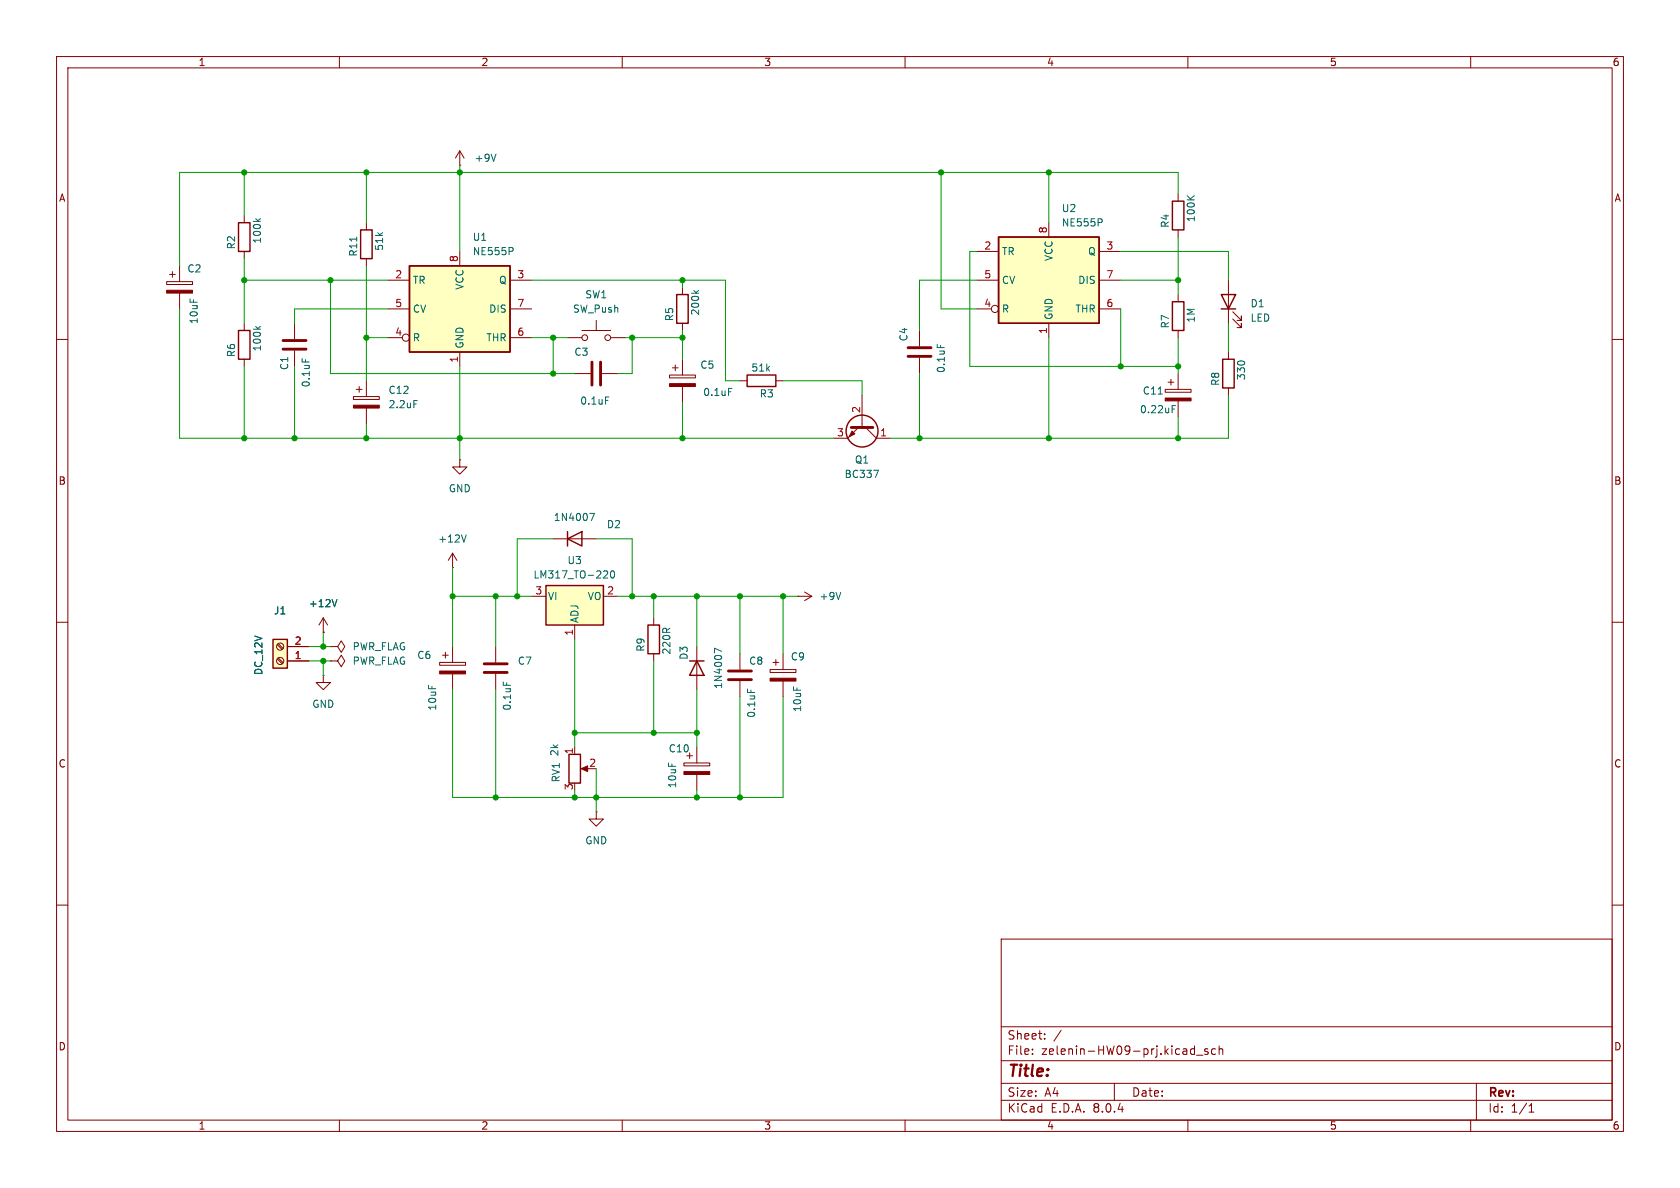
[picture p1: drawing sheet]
<svg xmlns="http://www.w3.org/2000/svg" width="297mm" height="210mm" viewBox="0 0 297 210" stroke-linecap="round" stroke-linejoin="round" font-family="sans-serif">
<g fill="none" stroke="#840000" stroke-width=".18">
<path d="M10 10h277v190h-277zM12 12h273v186h-273zM60 10v2M110 10v2M160 10v2M210 10v2M260 10v2M10 60h2M285 60h2M62.5 70.1h4.6v.5h-4.6zM63 68.8h1M63.5 68.3v1"/>
<path d="M64.8 67.3v2.8M64.8 72.1v2.8M118.4 66.3h4.5v.5h-4.5zM118.9 65h1M119.4 64.5v1M120.6 63.5v2.8M120.6 68.3v2.8M130.8 67.3h1.3M137.2 67.3h1.2M151.8 75.6l-1.9 1.9h-2.6M152.4 69.9v5.7M153 75.6l1.9 1.9h2.6"/>
<path d="M80 97.8l-.8 1.3M80 97.8v2.5M80 97.8l.8 1.3M81.3 81.3v1.3h1.2l-1.2 1.2-1.3-1.2h1.3M81.3 81.3h.1M10 110h2M57.1 111.8h.1M57.1 109.2l-.7 1.3M57.1 109.2v2.6M57.1 109.2l.8 1.3M58.4 116.8h1.3l.6-1 .7 1-.7 1.1-.6-1.1M58.4 116.8h.1"/>
<path d="M58.4 114.3h1.3l.6-1 .7 1-.7 1-.6-1M58.4 114.3h.1M77.7 117.1h4.6v.5h-4.6zM78.2 115.8h1M78.7 115.3v1M80 100.3h.1M80 114.3v2.8M80 119.1v2.8M141 105.4h.1M141 105.4h2.5M142.2 104.6l1.3 .8M143.5 105.4l-1.3 .8"/>
<path d="M285 110h2M10 160h2M285 160h2M177 166h108v32h-108zM60 198v2M110 198v2M160 198v2M177 194.5h108M177 191.5h108M177 187.5h108M177 181.5h108M182.5 186.3v.1"/>
<path d="M182.5 185.5v.1M184.7 183.6v.1M184.7 182.8v.1M187.6 182.1l-1.3 2M197 191.5v3M210 198v2M210.6 186.3h.6M210.6 185.5h.6M211.2 184.9v1.5M211.5 186.5h1.2M213.5 185.5l-.3-.1-.2 .2v.2l.5 .2v.3h-.5M214.9 185.5l-.4-.1-.3 .3v.4l.1 .2h.6"/>
<path d="M215.5 185.5l.2-.1 .4 .1 .1 .9M215.5 184.9v1.5M260 198v2M261 191.5v6.5M270.3 196.6h.9M270.3 195.5l.4-.4v1.5"/>
</g>
<path d="M150.5 75.6h3.8" fill="none" stroke="#840000" stroke-width=".51"/>
<g fill="#840000" stroke="#840000" stroke-width=".18">
<path d="M150.6 76.2l.5 .5-1 .5z"/>
<path d="M118.4 67.8h4.5v.5h-4.5z"/>
<path d="M62.5 71.6h4.6v.5h-4.6z"/>
<path d="M77.7 118.6h4.6v.5h-4.6z"/>
</g>
<g fill="none" stroke="#840000" stroke-width=".25">
<path d="M132.1 66.3h5.1v2h-5.1z"/>
<circle cx="152.4" cy="76.2" r="2.82"/>
</g>
<path d="M73.2 70.8h.6M128.8 68.7h.6M82.4 94.6l-.4 1.2M154.5 83.1h.8l-.5 1.3M59.6 106l-.5 1.3M148.6 104.7l-.4 1.3" fill="none" stroke="#006464" stroke-width=".18"/>
<path d="M176.5 41.9h17.8v15.3h-17.8z" fill="#ffffc2"/>
<path d="M176.5 41.9h17.8v15.3h-17.8zM100.3 95.3l2.6-1.3v2.5zM100.3 94v2.5" fill="none" stroke="#840000" stroke-width=".25"/>
<g fill="none" stroke="#840000" stroke-width=".18">
<path d="M185.4 39.4v2.5M172.7 44.5h3.8M172.7 54.6h2.6M172.7 49.5h3.8M185.4 57.2v2.5M194.3 44.5h3.8M194.3 54.6h3.8M194.3 49.5h3.8M101.6 66h2.8M106.4 66h2.8M97.8 95.3h7.6M57.1 119.4v1.3h1.3l-1.3 1.2-1.2-1.2h1.2"/>
<path d="M57.1 119.4h.1"/>
<circle cx="175.9" cy="54.6" r=".63"/>
</g>
<path d="M194.7 38.7l.2 .2-.2 .4M107.1 70.2h.6M104.3 90.7h.8l-.5 1.3" fill="none" stroke="#006464" stroke-width=".18"/>
<path d="M104.6 64v4.1M106.2 64v4.1" fill="none" stroke="#840000" stroke-width=".51"/>
<path d="M96.5 103.5h10.2v7h-10.2z" fill="#ffffc2"/>
<path d="M96.5 103.5h10.2v7h-10.2z" fill="none" stroke="#840000" stroke-width=".25"/>
<g fill="none" stroke="#840000" stroke-width=".18">
<path d="M81.3 29.2h.1M81.3 26.7l-.8 1.2M81.3 26.7v2.5M81.3 26.7l.7 1.2M100.3 59.7h2.6M102.9 58.4h5M105.4 56.6v1.8M107.9 59.7h2.6M94 105.4h2.5M101.6 110.5v2.5M106.7 105.4h2.5"/>
<circle cx="103.4" cy="59.7" r=".51"/>
<circle cx="107.4" cy="59.7" r=".51"/>
</g>
<path d="M87.7 27.2l-.4 1.3M106.9 100.9l.4 .1 .1 .3-.8 .9h.8M108 101l.2-.1a.68 .68 0 0 1 .5 .6 .68 .68 0 0 1-.5 .7l-.2-.1-.1-.4z" fill="none" stroke="#006464" stroke-width=".18"/>
<path d="M72.4 47h17.8v15.2h-17.8z" fill="#ffffc2"/>
<path d="M72.4 47h17.8v15.2h-17.8zM119.6 52.1h2.1v5.1h-2.1zM114.6 110.5h2v5.1h-2zM100.6 133.4h2v5h-2z" fill="none" stroke="#840000" stroke-width=".25"/>
<g fill="none" stroke="#840000" stroke-width=".18">
<path d="M68.6 49.5h3.8M68.6 59.7h2.5M68.6 54.6h3.8M81.3 44.5v2.5M90.2 49.5h3.8M90.2 59.7h3.8M90.2 54.6h3.8M120.6 50.8v1.3M120.6 57.2v1.2M81.3 62.2v2.6M87.6 114.3v2.8M87.6 119.1v2.8"/>
<path d="M115.6 109.2v1.3M115.6 115.6v1.2M101.6 132.1v1.3M103.1 135.9h1"/>
<circle cx="71.8" cy="59.7" r=".63"/>
</g>
<path d="M90.6 43.8l.1 .2-.1 .4M122.7 51.4l.5 .4M123.5 51.4l-.5 .3M89 120.5v.6" fill="none" stroke="#006464" stroke-width=".18"/>
<path d="M102.7 135.9l1.2-.5v1z" fill="#840000" stroke="#840000" stroke-width=".18"/>
<path d="M85.6 118.9h4.1M85.6 117.3h4.1" fill="none" stroke="#840000" stroke-width=".51"/>
<path d="M48.3 113h2.5v5.1h-2.5z" fill="#ffffc2"/>
<path d="M42.2 39.4h2v5.1h-2zM207.3 35.6h2v5h-2zM42.2 58.4h2v5.1h-2zM63.8 40.6h2v5.1h-2zM207.3 53.3h2v5.1h-2zM215.9 52.1h2.5l-1.2 2.5zM215.9 54.6h2.5M216.2 63.5h2v5.1h-2zM48.3 113h2.5v5.1h-2.5zM121.9 116.8h2.6M123.2 116.8l1.3 2.6h-2.6z" fill="none" stroke="#840000" stroke-width=".25"/>
<g fill="none" stroke="#840000" stroke-width=".18">
<path d="M43.2 38.1v1.3M64.8 39.4v1.2M208.3 34.3v1.3M29.5 49.8h4.5v.5h-4.5zM30 48.5h1M30.5 48v1M31.7 47v2.8M31.7 51.8v2.8M43.2 44.5v1.2M43.2 57.2v1.2M52.1 57.2v2.7M64.8 45.7v1.3"/>
<path d="M162.6 58.4v2.8M208.3 40.6v1.3M208.3 52.1v1.2M208.3 58.4v1.3M217.2 49.5v7.7M217.9 56.4l1.6 1.5v-.7v.7h-.8M217.9 55.1l1.6 1.5v-.7v.7h-.8M43.2 63.5v1.3M52.1 62v2.8M162.6 63.2v2.8M206 68.8h4.6v.5h-4.6zM206.5 67.6h1"/>
<path d="M207 67.1v1M208.3 66v2.8M208.3 70.9v2.8M217.2 62.2v1.3M217.2 68.6v1.3M49 114l.9 .8M49 116.5l.9 .8M49.2 113.8l.9 .8M49.2 116.3l.9 .9M50.8 116.8h3.8M50.8 114.3h3.8M57.1 111.8h.1"/>
<path d="M123.2 114.3v7.6M130.8 115.6v2.8M136.1 118.4h4.6v.5h-4.6zM136.7 117.1h1M137.2 116.6v1M138.4 115.6v2.8M120.9 134.9h4.6v.5h-4.6zM121.4 133.6h1M121.9 133.1v1M123.2 132.1v2.8M123.2 136.9v2.8M130.8 120.4v2.8"/>
<path d="M138.4 120.4v2.8M105.4 143.5v1.3h1.3l-1.3 1.3-1.3-1.3h1.3M105.4 143.5h.1"/>
<circle cx="49.5" cy="114.3" r=".63"/>
<circle cx="49.5" cy="116.8" r=".63"/>
</g>
<path d="M50 61.7h4.1M50 60.2h4.1M160.5 63h4.1M160.5 61.5h4.1M128.8 118.6h4M128.8 120.1h4" fill="none" stroke="#840000" stroke-width=".51"/>
<g fill="none" stroke="#006464" stroke-width=".18">
<path d="M45.2 38.7l.5 .4M46 38.7l-.4 .3M209.9 34.6l.7 .7M211.1 34.6l-.7 .5M45.2 57.7l.5 .5M46 57.7l-.4 .4M63.1 41.9v.7M53.4 63.4v.6M165.7 60.8v.7M204.8 69.7h.7M207.2 72.3h.4M207.2 71.7h.6"/>
<path d="M59.6 106l-.5 1.3M127.6 115.1l-1.3-.5v.8M132.2 121.8v.6"/>
</g>
<g fill="#840000" stroke="#840000" stroke-width=".18">
<path d="M206 70.4h4.6v.5h-4.6z"/>
<path d="M29.5 51.3h4.5v.5h-4.5z"/>
<path d="M136.1 119.9h4.6v.5h-4.6z"/>
<path d="M120.9 136.4h4.6v.5h-4.6z"/>
</g>
<g fill="none" stroke="#009600" stroke-width=".18">
<path d="M43.2 30.5v7.6M64.8 30.5v8.9M81.3 29.2v15.3M166.4 30.5v24.1h6.3M185.4 30.5v8.9M208.3 34.3v-3.8h-176.6v16.5M31.7 54.6v22.9h115.6M43.2 49.5h25.4M43.2 45.7v11.5M58.4 49.5v16.5h43.2M64.8 59.7h3.8M64.8 47v20.3"/>
<path d="M68.6 54.6h-16.5v2.6M94 59.7h6.3M94 49.5h34.3v17.8h2.5M97.8 59.7v6.3M110.5 59.7h10.1M111.8 59.7v6.3h-2.6M120.6 49.5v1.3M120.6 58.4v5.1M172.7 49.5h-10.1v8.9M172.7 44.5h-1.3v20.3h36.9M185.4 59.7v17.8M198.1 49.5h10.2"/>
<path d="M198.1 44.5h19.1v5M198.1 54.6v10.2M208.3 41.9v10.2M208.3 59.7v6.3M217.2 57.2v5M43.2 64.8v12.7M52.1 64.8v12.7M64.8 74.9v2.6M81.3 64.8v16.5M120.6 71.1v6.4M138.4 67.3h14v2.6M162.6 66v11.5"/>
<path d="M208.3 73.7v3.8M217.2 69.9v7.6h-59.7M97.8 95.3h-6.4v10.1M105.4 95.3h6.4v10.1M54.6 114.3h3.8M54.6 116.8h3.8M57.1 111.8v2.5M57.1 116.8v2.6M80 105.4h14M80 100.3v14M87.6 105.4v8.9M101.6 113v19.1"/>
<path d="M109.2 105.4h31.8M115.6 105.4v3.8M115.6 116.8v12.7M123.2 105.4v8.9M130.8 105.4v10.2M138.4 105.4v10.2M80 121.9v19.1h58.4v-17.8M87.6 121.9v19.1M101.6 129.5h21.6M101.6 139.7v1.3M105.4 135.9v7.6M123.2 121.9v10.2"/>
<path d="M123.2 139.7v1.3M130.8 123.2v17.8"/>
</g>
<g fill="#009600" stroke="#009600" stroke-width=".18">
<circle cx="81.3" cy="77.5" r=".46"/>
<circle cx="64.8" cy="30.5" r=".46"/>
<circle cx="81.3" cy="30.5" r=".46"/>
<circle cx="57.1" cy="116.8" r=".46"/>
<circle cx="57.1" cy="114.3" r=".46"/>
<circle cx="115.6" cy="105.4" r=".46"/>
<circle cx="130.8" cy="105.4" r=".46"/>
<circle cx="138.4" cy="105.4" r=".46"/>
<circle cx="120.6" cy="77.5" r=".46"/>
<circle cx="97.8" cy="59.7" r=".46"/>
<circle cx="97.8" cy="66" r=".46"/>
<circle cx="120.6" cy="59.7" r=".46"/>
<circle cx="111.8" cy="59.7" r=".46"/>
<circle cx="120.6" cy="49.5" r=".46"/>
<circle cx="87.6" cy="105.4" r=".46"/>
<circle cx="80" cy="105.4" r=".46"/>
<circle cx="87.6" cy="141" r=".46"/>
<circle cx="91.4" cy="105.4" r=".46"/>
<circle cx="111.8" cy="105.4" r=".46"/>
<circle cx="162.6" cy="77.5" r=".46"/>
<circle cx="198.1" cy="64.8" r=".46"/>
<circle cx="185.4" cy="77.5" r=".46"/>
<circle cx="208.3" cy="64.8" r=".46"/>
<circle cx="208.3" cy="77.5" r=".46"/>
<circle cx="166.4" cy="30.5" r=".46"/>
<circle cx="185.4" cy="30.5" r=".46"/>
<circle cx="208.3" cy="49.5" r=".46"/>
<circle cx="43.2" cy="49.5" r=".46"/>
<circle cx="58.4" cy="49.5" r=".46"/>
<circle cx="64.8" cy="77.5" r=".46"/>
<circle cx="52.1" cy="77.5" r=".46"/>
<circle cx="64.8" cy="59.7" r=".46"/>
<circle cx="43.2" cy="30.5" r=".46"/>
<circle cx="43.2" cy="77.5" r=".46"/>
<circle cx="115.6" cy="129.5" r=".46"/>
<circle cx="101.6" cy="129.5" r=".46"/>
<circle cx="123.2" cy="141" r=".46"/>
<circle cx="123.2" cy="129.5" r=".46"/>
<circle cx="105.4" cy="141" r=".46"/>
<circle cx="101.6" cy="141" r=".46"/>
<circle cx="130.8" cy="141" r=".46"/>
<circle cx="123.2" cy="105.4" r=".46"/>
</g>
<text font-size="2.8" fill="#840000" x="178" y="190.9">Title:</text>
<g font-size="2.1" fill="#840000">
<text x="178" y="184">Sheet:</text>
<text x="178" y="186.7">File:</text>
<text x="184.1" y="186.7">zelenin-HW09-prj.kicad_sch</text>
<text x="178" y="196.9">KiCad</text>
<text x="178" y="194.1">Size:</text>
<text x="184.7" y="194.1">A4</text>
<text x="185.7" y="196.9">E.D.A.</text>
<text x="193.3" y="196.9">8.0.4</text>
<text x="200" y="194.1">Date:</text>
<text x="263" y="194.3">Rev:</text>
<text x="263" y="196.9">Id:</text>
<text x="267.1" y="196.9">1/1</text>
</g>
<g font-size="1.8" fill="#840000">
<text x="35" y="11.9">1</text>
<text x="85" y="11.9">2</text>
<text x="135" y="11.9">3</text>
<text x="185" y="11.9">4</text>
<text x="235" y="11.9">5</text>
<text x="285" y="11.9">6</text>
<text x="10.3" y="35.9">A</text>
<text x="285.3" y="35.9">A</text>
<text x="10.3" y="85.9">B</text>
<text x="285.3" y="85.9">B</text>
<text x="10.3" y="135.9">C</text>
<text x="285.3" y="135.9">C</text>
<text x="10.3" y="185.9">D</text>
<text x="285.3" y="185.9">D</text>
<text x="35" y="199.9">1</text>
<text x="85" y="199.9">2</text>
<text x="135" y="199.9">3</text>
<text x="185" y="199.9">4</text>
<text x="235" y="199.9">5</text>
<text x="285" y="199.9">6</text>
</g>
<g font-size="1.8" fill="#006464">
<text x="83.8" y="28.8">+9V</text>
<text x="187.6" y="37.7">U2</text>
<text x="187.6" y="40.2">NE555P</text>
<text x="206.9" y="40.4" transform="rotate(-90 206.9 40.4)">R4</text>
<text x="211.4" y="39.4" transform="rotate(-90 211.4 39.4)">100K</text>
<text x="41.8" y="44.2" transform="rotate(-90 41.8 44.2)">R2</text>
<text x="46.3" y="43.2" transform="rotate(-90 46.3 43.2)">100k</text>
<text x="63.3" y="45.5" transform="rotate(-90 63.3 45.5)">R11</text>
<text x="67.9" y="44.4" transform="rotate(-90 67.9 44.4)">51k</text>
<text x="83.5" y="42.8">U1</text>
<text x="83.5" y="45.3">NE555P</text>
<text x="177" y="45.3">TR</text>
<text x="186.3" y="46.2" transform="rotate(-90 186.3 46.2)">VCC</text>
<text x="192.3" y="45.3">Q</text>
<text x="33" y="48.4">C2</text>
<text x="72.9" y="50.4">TR</text>
<text x="82.1" y="51.3" transform="rotate(-90 82.1 51.3)">VCC</text>
<text x="88.1" y="50.4">Q</text>
<text x="103.4" y="52.9">SW1</text>
<text x="177" y="50.4">CV</text>
<text x="190.5" y="50.4">DIS</text>
<text x="35.2" y="57.4" transform="rotate(-90 35.2 57.4)">10uF</text>
<text x="72.9" y="55.5">CV</text>
<text x="86.4" y="55.5">DIS</text>
<text x="101.2" y="55.5">SW_Push</text>
<text x="119.2" y="56.9" transform="rotate(-90 119.2 56.9)">R5</text>
<text x="123.8" y="55.9" transform="rotate(-90 123.8 55.9)">200k</text>
<text x="177" y="55.5">R</text>
<text x="186.3" y="56.6" transform="rotate(-90 186.3 56.6)">GND</text>
<text x="190" y="55.5">THR</text>
<text x="206.9" y="58.2" transform="rotate(-90 206.9 58.2)">R7</text>
<text x="211.4" y="57.1" transform="rotate(-90 211.4 57.1)">1M</text>
<text x="221" y="54.5">D1</text>
<text x="221" y="57.1">LED</text>
<text x="41.8" y="63.2" transform="rotate(-90 41.8 63.2)">R6</text>
<text x="46.3" y="62.2" transform="rotate(-90 46.3 62.2)">100k</text>
<text x="51.2" y="65.5" transform="rotate(-90 51.2 65.5)">C1</text>
<text x="72.9" y="60.6">R</text>
<text x="82.1" y="61.7" transform="rotate(-90 82.1 61.7)">GND</text>
<text x="85.9" y="60.6">THR</text>
<text x="101.4" y="63.1">C3</text>
<text x="123.7" y="65.4">C5</text>
<text x="132.7" y="65.9">51k</text>
<text x="160.6" y="60.4" transform="rotate(-90 160.6 60.4)">C4</text>
<text x="55" y="68.6" transform="rotate(-90 55 68.6)">0.1uF</text>
<text x="68.6" y="69.8">C12</text>
<text x="102.5" y="71.7">0.1uF</text>
<text x="124.2" y="70.2">0.1uF</text>
<text x="134.2" y="70.5">R3</text>
<text x="167.2" y="66" transform="rotate(-90 167.2 66)">0.1uF</text>
<text x="201.9" y="70">C11</text>
<text x="215.7" y="68.3" transform="rotate(-90 215.7 68.3)">R8</text>
<text x="220.3" y="67.3" transform="rotate(-90 220.3 67.3)">330</text>
<text x="68.6" y="72.4">2.2uF</text>
<text x="201.4" y="73.3">0.22uF</text>
<text x="151" y="82.1">Q1</text>
<text x="79.2" y="87.2">GND</text>
<text x="149.2" y="84.7">BC337</text>
<text x="97.8" y="92.3">1N4007</text>
<text x="107.2" y="93.6">D2</text>
<text x="77.4" y="96.1">+12V</text>
<text x="100.2" y="99.9">U3</text>
<text x="54.5" y="107.5">+12V</text>
<text x="94.2" y="102.5">LM317_TO-220</text>
<text x="96.8" y="106.3">VI</text>
<text x="103.8" y="106.3">VO</text>
<text x="144.8" y="106.3">+9V</text>
<text x="48.3" y="108.8">J1</text>
<text x="102.5" y="110.2" transform="rotate(-90 102.5 110.2)">ADJ</text>
<text x="46.6" y="119.4" transform="rotate(-90 46.6 119.4)">DC_12V</text>
<text x="62.2" y="117.7">PWR_FLAG</text>
<text x="62.2" y="115.2">PWR_FLAG</text>
<text x="73.7" y="116.7">C6</text>
<text x="91.4" y="117.7">C7</text>
<text x="114.1" y="115.3" transform="rotate(-90 114.1 115.3)">R9</text>
<text x="118.7" y="115.8" transform="rotate(-90 118.7 115.8)">220R</text>
<text x="121.8" y="116.7" transform="rotate(-90 121.8 116.7)">D3</text>
<text x="132.3" y="117.7">C8</text>
<text x="139.7" y="116.9">C9</text>
<text x="55.1" y="125.3">GND</text>
<text x="77.3" y="125.7" transform="rotate(-90 77.3 125.7)">10uF</text>
<text x="90.5" y="125.7" transform="rotate(-90 90.5 125.7)">0.1uF</text>
<text x="127.9" y="121.9" transform="rotate(-90 127.9 121.9)">1N4007</text>
<text x="141.8" y="126" transform="rotate(-90 141.8 126)">10uF</text>
<text x="133.7" y="127" transform="rotate(-90 133.7 127)">0.1uF</text>
<text x="98.9" y="133.8" transform="rotate(-90 98.9 133.8)">2k</text>
<text x="118.1" y="133.2">C10</text>
<text x="99.2" y="138.4" transform="rotate(-90 99.2 138.4)">RV1</text>
<text x="119.7" y="139.4" transform="rotate(-90 119.7 139.4)">10uF</text>
<text x="103.4" y="149.5">GND</text>
</g>
<g font-size="1.8" fill="#a90000">
<text x="185.2" y="41.3" transform="rotate(-90 185.2 41.3)">8</text>
<text x="81" y="46.4" transform="rotate(-90 81 46.4)">8</text>
<text x="173.9" y="44.2">2</text>
<text x="195.5" y="44.2">3</text>
<text x="69.8" y="49.3">2</text>
<text x="91.4" y="49.3">3</text>
<text x="173.9" y="49.3">5</text>
<text x="195.5" y="49.3">7</text>
<text x="69.8" y="59.4">4</text>
<text x="69.8" y="54.4">5</text>
<text x="91.4" y="59.4">6</text>
<text x="91.4" y="54.4">7</text>
<text x="173.9" y="54.4">4</text>
<text x="185.2" y="59.1" transform="rotate(-90 185.2 59.1)">1</text>
<text x="195.5" y="54.4">6</text>
<text x="81" y="64.2" transform="rotate(-90 81 64.2)">1</text>
<text x="147.9" y="77.2">3</text>
<text x="152.1" y="73.1" transform="rotate(-90 152.1 73.1)">2</text>
<text x="155.5" y="77.2">1</text>
<text x="94.5" y="105.2">3</text>
<text x="107.2" y="105.2">2</text>
<text x="101.3" y="112.5" transform="rotate(-90 101.3 112.5)">1</text>
<text x="52" y="116.6">1</text>
<text x="52" y="114">2</text>
<text x="101.3" y="133.4" transform="rotate(-90 101.3 133.4)">1</text>
<text x="104.1" y="135.6">2</text>
<text x="101.3" y="139.8" transform="rotate(-90 101.3 139.8)">3</text>
</g>
</svg>
